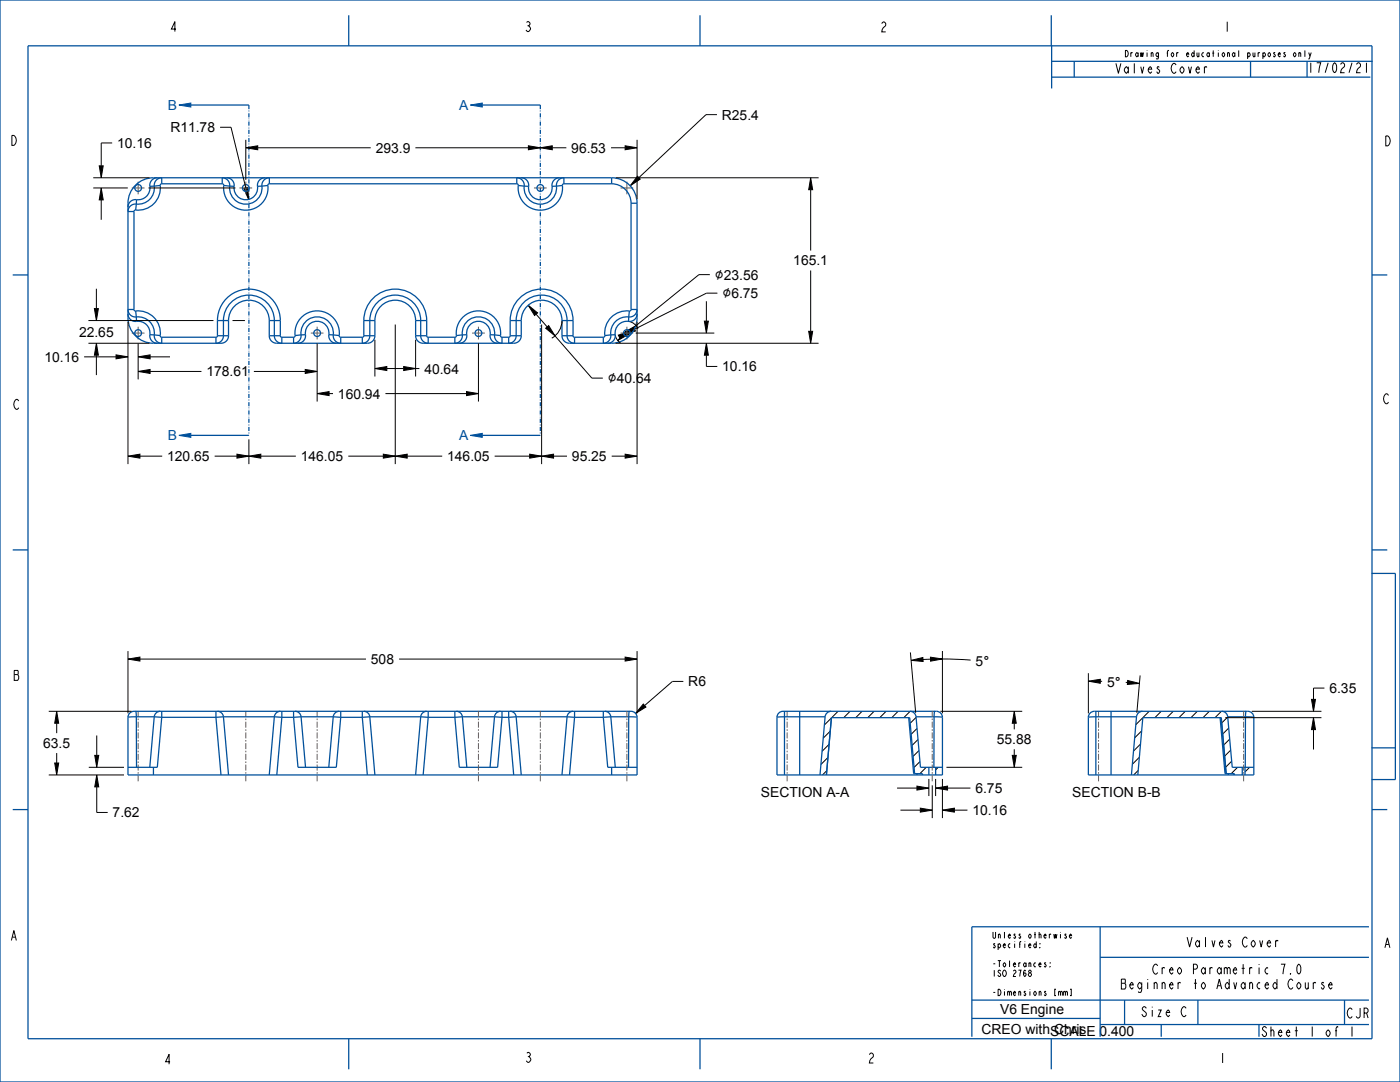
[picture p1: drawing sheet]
<svg xmlns="http://www.w3.org/2000/svg" width="559mm" height="432mm" viewBox="0 0 559 432" stroke-linecap="round" stroke-linejoin="round" font-family="sans-serif">
<path d="M187.7 41.9l4.8-.8v1.6z" fill="#00509b"/>
<path d="M187.7 41.9l4.8-.8v1.6z" fill="none" stroke="#00509b" stroke-width=".4"/>
<path d="M187.7 173.7l4.8-.7v1.5z" fill="#00509b"/>
<path d="M187.7 173.7l4.8-.7v1.5z" fill="none" stroke="#00509b" stroke-width=".4"/>
<path d="M71.4 41.9l4.8-.8v1.6z" fill="#00509b"/>
<path d="M71.4 41.9l4.8-.8v1.6z" fill="none" stroke="#00509b" stroke-width=".4"/>
<path d="M71.4 173.7l4.8-.7v1.5z" fill="#00509b"/>
<path d="M71.4 173.7l4.8-.7v1.5z" fill="none" stroke="#00509b" stroke-width=".4"/>
<g fill="none" stroke="#00509b" stroke-width=".51">
<path d="M0 0h558.8v431.8h-558.8zM11.2 18.3h536.4v396.2h-536.4zM139.2 6.1v12.2M279.4 6.1v12.2M419.6 6.1v12.2M419.8 18.2v17.1M419.8 30.8h127.2M419.8 24.5h128.1M428.8 24.5v6.3M499.1 24.5v6.3M76.2 41.9h23.1M192.5 41.9h23.2"/>
<path d="M54.5 79.7l-.1 1.7M54.5 79.7l-1.3 .1-1.1 .6-.7 1-.3 1.3M59.8 74.4a4.7 4.7 0 0 1-5.3 5.3M61.6 74.3l-1.8 .1M61.6 74.3a6.5 6.5 0 0 1-7.2 7.1M62.8 70.9l-1.3 .3-1 .8-.6 1.1-.1 1.3M64 74a8.9 8.9 0 0 1-9.9 9.8M64 74l-2.4 .3M64.6 73.3v-2.4l-.9 .2-1.7 1.3-.4 1.9M64.6 73.3l-.5 .2-.1 .5M64.6 73.3h24.1M88.7 73.3v-2.4l.9 .2 1.7 1.3 .4 1.9"/>
<path d="M88.7 73.3l.4 .2 .2 .5M89.3 74a8.9 8.9 0 0 0 8.8 9.9 8.9 8.9 0 0 0 8.8-9.9M89.3 74l2.4 .3M90.5 70.9l1.2 .3 1 .8 .6 1.1 .1 1.3M91.7 74.3l1.7 .1M91.7 74.3a6.5 6.5 0 0 0 6.4 7.2 6.5 6.5 0 0 0 6.4-7.2M93.4 74.4a4.7 4.7 0 0 0 4.7 5.3 4.7 4.7 0 0 0 4.7-5.3M104.5 74.3l-1.7 .1M105.8 70.9l-1.3 .3-1 .8-.6 1.1-.1 1.3M106.9 74l-2.4 .3M107.5 73.3v-2.4l-.9 .2-1.6 1.3-.5 1.9M107.5 73.3l-.4 .2-.2 .5"/>
<path d="M107.5 73.3h98.8M206.3 73.3l.4 .2 .2 .5M206.3 73.3v-2.4l.9 .2 1.6 1.3 .4 1.9M206.9 74a8.9 8.9 0 0 0 8.8 9.9 8.9 8.9 0 0 0 8.8-9.9M206.9 74l2.3 .3M208 70.9l1.3 .3 1 .8 .6 1.1 .1 1.3M209.2 74.3l1.8 .1M209.2 74.3a6.5 6.5 0 0 0 6.5 7.2 6.5 6.5 0 0 0 6.4-7.2M211 74.4a4.7 4.7 0 0 0 4.7 5.3 4.7 4.7 0 0 0 4.6-5.3M222.1 74.3l-1.8 .1M223.3 70.9l-1.2 .3-1 .8-.7 1.1-.1 1.3M224.5 74l-2.4 .3"/>
<path d="M225.1 73.3l-.5 .2-.1 .5M225.1 73.3v-2.4l-.9 .2-1.7 1.3-.4 1.9M225.1 73.3h19M244.1 70.9h-182.9a10.2 10.2 0 0 0-10.1 10.2v45.7a10.2 10.2 0 0 0 10.1 10.2h27a3 3 0 0 0 3-3M244.1 70.9a10.2 10.2 0 0 1 10.2 10.2M244.1 73.3a7.8 7.8 0 0 1 7.8 7.8M244.1 70.9v2.4M53.5 84.4v39.1M54.1 83.8l-.4 .2-.2 .4M54.4 81.4l-1.9 .5-1.3 1.6-.1 .9h2.4M54.4 81.4l-.3 2.4M251.9 81.1h2.4"/>
<path d="M251.9 81.1v42.4M254.3 81.1v45.7a10.2 10.2 0 0 1-10.2 10.2h-16.8a3 3 0 0 1-3-3M5.1 109.7h6.1M547.6 109.7h6.1M51.1 125.3l.3 1.2 .7 1 1.1 .7 1.3 .1M53.5 123.5l.2 .5 .4 .1M53.5 123.5h-2.4l.1 .9 1.3 1.7 1.9 .4M54.1 124.1a8.9 8.9 0 0 1 9.9 9.8M54.1 124.1l.3 2.4M54.4 126.5l.1 1.8M54.4 126.5a6.5 6.5 0 0 1 7.2 7.2M54.5 128.3a4.7 4.7 0 0 1 5.3 5.3"/>
<path d="M59.8 133.6l1.8 .1M59.8 133.6l.1 1.2 .6 1.2 1 .7 1.3 .3M61.6 133.7l.4 1.9 1.7 1.2 .9 .2v-2.4M61.6 133.7l2.4 .2M64 133.9l.1 .5 .5 .2M64.6 134.6h21.6M86.2 134.6v2.4a3 3 0 0 0 3-3 20.8 20.8 0 0 1 .7-9.7 10.2 10.2 0 0 1 11.3-6.4 10.2 10.2 0 0 1 8.3 10v6.1a3 3 0 0 0 3 3v-2.4M86.8 127.9a12.5 12.5 0 0 1 12.5-12.5 12.5 12.5 0 0 1 12.6 12.5M86.8 134l-.6 .6M86.8 127.9v6.1M86.8 134h4.4M86.8 127.9h4.4"/>
<path d="M91.2 127.9a8.1 8.1 0 0 1 8.1-8.1 8.1 8.1 0 0 1 8.2 8.1M91.2 127.9v6.1M107.5 134a3 3 0 0 0 3 3h36.1a3 3 0 0 0 3-3M107.5 127.9v6.1M107.5 134h4.4M107.5 127.9h4.4M111.9 134l.6 .6M111.9 127.9v6.1M112.5 134.6h4.7M117.8 133.9a8.9 8.9 0 0 1 8.8-9.8 8.9 8.9 0 0 1 8.8 9.8M117.8 133.9l-.2 .5-.4 .2M120.2 133.7a6.5 6.5 0 0 1 6.4-7.3 6.5 6.5 0 0 1 6.4 7.3"/>
<path d="M120.2 133.7l-.5 1.9-1.6 1.2-.9 .2v-2.4M120.2 133.7l-2.4 .2M121.9 133.6a4.7 4.7 0 0 1 4.7-5.4 4.7 4.7 0 0 1 4.7 5.4M121.9 133.6l-1.7 .1M121.9 133.6l-.1 1.2-.6 1.2-1 .7-1.3 .3M131.3 133.6l1.7 .1M131.3 133.6l.1 1.2 .6 1.2 1 .7 1.2 .3M133 133.7l.4 1.9 1.7 1.2 .9 .2v-2.4M133 133.7l2.4 .2M135.4 133.9l.1 .5 .5 .2M136 134.6h8.6M144.6 134.6v2.4a3 3 0 0 0 3-3 20.8 20.8 0 0 1 .7-9.7 10.2 10.2 0 0 1 11.3-6.4 10.2 10.2 0 0 1 8.3 10v6.1a3 3 0 0 0 3 3v-2.4"/>
<path d="M145.2 127.9a12.5 12.5 0 0 1 12.6-12.5 12.5 12.5 0 0 1 12.5 12.5M145.2 134l-.6 .6M145.2 134h4.4M145.2 127.9h4.4M145.2 127.9v6.1M149.6 127.9a8.1 8.1 0 0 1 8.2-8.1 8.1 8.1 0 0 1 8.1 8.1M149.6 127.9v6.1M165.9 134a3 3 0 0 0 3 3h36.1a3 3 0 0 0 3.1-3M165.9 134h4.4M165.9 127.9h4.4M165.9 127.9v6.1M170.3 134l.6 .6"/>
<path d="M170.3 127.9v6.1M170.9 134.6h10.7M182.2 133.9a8.9 8.9 0 0 1 8.8-9.8 8.9 8.9 0 0 1 8.8 9.8M182.2 133.9l-.2 .5-.4 .2M184.5 133.7a6.5 6.5 0 0 1 6.5-7.3 6.5 6.5 0 0 1 6.4 7.3M184.5 133.7l-.4 1.9-1.7 1.2-.8 .2v-2.4M184.5 133.7l-2.3 .2M186.3 133.6a4.7 4.7 0 0 1 4.7-5.4 4.7 4.7 0 0 1 4.6 5.4M186.3 133.6l-1.8 .1M186.3 133.6l-.1 1.2-.6 1.2-1 .7-1.3 .3M195.6 133.6l1.8 .1M195.6 133.6l.1 1.2 .6 1.2 1.1 .7 1.2 .3"/>
<path d="M197.4 133.7l.4 1.9 1.7 1.2 .9 .2v-2.4M197.4 133.7l2.4 .2M199.8 133.9l.1 .5 .5 .2M200.4 134.6h2.6M203 134.6v2.4a3 3 0 0 0 3-3 20.8 20.8 0 0 1 .7-9.7 10.2 10.2 0 0 1 11.3-6.4 10.2 10.2 0 0 1 8.3 10v6.1a3 3 0 0 0 3 3v-2.4M203.6 127.9a12.5 12.5 0 0 1 12.6-12.5 12.5 12.5 0 0 1 12.5 12.5M203.6 134l-.6 .6M203.6 134h4.5M203.6 127.9h4.5M203.6 127.9v6.1M208.1 127.9a8.1 8.1 0 0 1 8.1-8.1 8.1 8.1 0 0 1 8.1 8.1M208.1 127.9v6.1"/>
<path d="M224.3 134h4.4M224.3 127.9h4.4M224.3 127.9v6.1M228.7 134l.6 .6M228.7 127.9v6.1M229.3 134.6h11.5M241.4 133.9l-.1 .5-.5 .2M243.8 133.7l-.4 1.9-1.7 1.2-.9 .2v-2.4M243.8 133.7l-2.4 .2M245.6 133.6l-1.8 .1M245.6 133.6l-.1 1.2-.7 1.2-1 .7-1.2 .3M250.9 128.3a4.7 4.7 0 0 0-5.3 5.3"/>
<path d="M250.9 126.5v1.8M250.9 126.5a6.5 6.5 0 0 0-7.1 7.2M251.2 124.1a8.9 8.9 0 0 0-9.8 9.8M251.2 124.1l-.3 2.4M251.9 123.5l-.2 .5-.5 .1M251.9 123.5h2.4l-.2 .9-1.2 1.7-2 .4M254.3 125.3l-.3 1.2-.7 1-1.2 .7-1.2 .1M76.2 173.7h23.1M192.5 173.7h23.2M5.1 219.5h6.1M547.6 219.5h6.1M547.5 228.8h9.4v82.3h-9.4"/>
<path d="M51.1 286.3l.2-1.1 .7-.8 1.5-.5h198.4l1.5 .5 .6 .8 .3 1.1M51.1 286.3v23h203.2v-23M54.1 283.9l.3 2.2M54.4 286.1l-3.3 .2M54.4 286.1l.1 20.1M54.4 286.1h7.2M61.6 286.1l-1.8 20.1M61.6 286.1l3 .2M64 283.9l-1.7 .6-.7 1.6M64.6 286.3l-1.8 19.9h-11.7M64.6 283.9v2.4M64.6 286.3h21.6"/>
<path d="M86.2 283.9v2.4M86.2 286.3l2 23M86.8 283.9l1.6 .6 .8 1.6M89.2 286.1l2 23.2M89.2 286.1h20.3M89.2 286.1l-3 .2M109.5 286.1l-2 23.2M109.5 286.1l3 .2M111.9 283.9l-1.6 .6-.8 1.6M112.5 283.9v2.4M112.5 286.3l-2 23M112.5 286.3h4.7"/>
<path d="M117.2 286.3l1.7 19.9h15.3l1.8-19.9M117.2 283.9v2.4M117.8 283.9l1.6 .6 .8 1.6M120.2 286.1l1.8 20.1M120.2 286.1l-3 .2M120.2 286.1h12.8M133 286.1l-1.8 20.1M133 286.1l3 .2M135.4 283.9l-1.6 .6-.8 1.6M136 283.9v2.4M136 286.3h8.6M144.6 283.9v2.4"/>
<path d="M144.6 286.3l2 23M145.2 283.9l1.6 .6 .8 1.6M147.6 286.1l2 23.2M147.6 286.1l-3 .2M147.6 286.1h20.3M167.9 286.1l-2 23.2M167.9 286.1l3 .2M170.3 283.9l-1.6 .6-.8 1.6M170.9 283.9v2.4M170.9 286.3h10.7M170.9 286.3l-2 23M181.6 286.3l1.7 19.9h15.3l1.8-19.9"/>
<path d="M181.6 283.9v2.4M182.2 283.9l1.6 .6 .8 1.6M184.6 286.1l1.7 20.1M184.6 286.1l-3 .2M184.6 286.1h12.8M197.4 286.1l3 .2M197.4 286.1l-1.8 20.1M199.8 283.9l-1.6 .6-.8 1.6M200.4 283.9v2.4M200.4 286.3h2.6M203 283.9v2.4M203 286.3l2 23"/>
<path d="M203.6 283.9l1.7 .6 .7 1.6M206 286.1l-3 .2M206 286.1h20.3M206 286.1l2.1 23.2M226.3 286.1l3 .2M226.3 286.1l-2 23.2M228.7 283.9l-1.6 .6-.8 1.6M229.3 283.9v2.4M229.3 286.3h11.5M229.3 286.3l-2 23M240.8 286.3l1.8 19.9h11.7M240.8 283.9v2.4"/>
<path d="M241.4 283.9l1.6 .6 .8 1.6M243.8 286.1l1.8 20.1M243.8 286.1l-3 .2M243.8 286.1h7.1M250.9 286.1l3.4 .2M250.9 286.1v20.1M251.2 283.9l-.3 2.2M310.1 286.3l.3-1.1 .6-.8 1.5-.5h61.3l1 .2 .8 .7 .6 1.5M310.1 286.3v23h66.1v-23M313.1 283.9v25.4M319.2 283.9v25.4M329.3 286.1l-19.2 .2"/>
<path d="M329.3 286.1l-2 23.2M331.7 283.9l-1.6 .6-.8 1.6M331.9 286.4l-2 22.9zM331.9 286.4h31.2l2 22.4M362.7 286.4l2 22.4h3.5v.5M363.2 283.9l1.7 .6 .7 1.6M365.6 286.1l1.8 20.1h8.8M365.6 286.1h7.2M372.8 286.1l3.4 .2M372.8 286.1v20.1M373.1 283.9l-.3 2.2M434.4 286.3l.3-1.1 .6-.8 1.5-.5h61.3l1.5 .5 .6 .8 .3 1.1"/>
<path d="M434.4 286.3v23h66.1v-23M437.4 283.9v25.4M443.5 283.9v25.4M453.6 286.1l-19.2 .2M453.6 286.1l-2 23.2M456 283.9l-1.6 .6-.8 1.6M487 286.4l2 22.4h3.7v.5M487.4 286.4l1.9 22.4M487.6 283.9l1.6 .6 .8 1.6M490 286.1l1.8 20.1h8.7M490 286.1h7.1M497.1 286.1l3.4 .2"/>
<path d="M497.1 286.1l-.1 20.1M497.4 283.9l-.3 2.2M547.5 298.4h9.4M61.2 306.2v3.1M244.1 306.2v3.1M366 308.8v.5M370.8 306.2v3.1M373.5 306.2v3.1M489.5 308.8l-2-22.4h-31.4l-2 22.9M490.3 308.8v.5M492.5 308.8v.5M495.8 306.2v3.1"/>
<path d="M496.9 306.2v3.1M5.1 323.1h6.1M547.6 323.1h6.1M439.1 369.9v43.8M546.4 369.9h-158.5v43.8M387.9 399.1h158.5M439.1 382h107.3M448.9 399.1v9.8M478.1 399.1v9.8M536.7 399.1v9.8M139.2 414.5v12.2M279.4 414.5v12.2"/>
<path d="M387.9 406.4h51.2M419.6 414.5v12.2M439.1 408.9h107.3M463.5 408.9v4.8"/>
<circle cx="55.1" cy="75" r="1.35"/>
<circle cx="98.1" cy="75" r="1.35"/>
<circle cx="215.7" cy="75" r="1.35"/>
<circle cx="55.1" cy="132.9" r="1.35"/>
<circle cx="126.6" cy="132.9" r="1.35"/>
<circle cx="191" cy="132.9" r="1.35"/>
<circle cx="250.2" cy="132.9" r="1.35"/>
</g>
<path d="M99.3 41.9v131.8M215.7 41.9v131.8" fill="none" stroke="#00509b" stroke-width=".51" stroke-dasharray="1.6 .5 .2 .3 .2 .5" stroke-linecap="butt"/>
<g fill="none" stroke="#000" stroke-width=".4">
<path d="M523.4 21l-.5 1.5M44.8 57.1h-4.4v9.1M87.8 50.8h4.4l5.9 24.2M98.1 59l4.8-.8v1.6zM98.1 55.8v16M102.9 59h45.1M165.8 59h49.9M210.9 58.2l4.8 .8-4.8 .8zM215.7 59l4.7-.8v1.6zM220.4 59h5.7M243.9 59h5.6M249.5 58.2l4.8 .8-4.8 .8z"/>
<path d="M254.3 55.8v23.7M286.2 45.8h-4.4l-26.8 25.1M37.2 75h13.8M37.2 70.9h22.5M39.6 66.2h1.6l-.8 4.7zM40.4 75l.8 4.8h-1.6zM40.4 79.8v7.9M59.3 75h34.7M97.3 75.1l1.6-.3 .3 4.8zM245.7 70.9h81M254.5 70.3l1 1.2-4 2.7zM323.6 70.9l.8 4.8h-1.6z"/>
<path d="M323.6 75.7v24.3M38.5 115.2v8M283.3 109.6h-4.3l-25.1 20.4M286.3 117h-4.3l-28.7 14.4M323.6 107.9v24.3M35.3 137h24.4M35.3 127.9h49.9M37.7 123.2h1.6l-.8 4.7zM38.5 137l.8 4.7h-1.6zM51.1 128.4v56.8M55.1 137v14.4M92.8 127.9h5"/>
<path d="M126.6 137v23.3M149.6 135.6v14.7M157.8 129.5v55.7M165.9 135.6v14.7M191 137v23.3M210.8 121.8l3.8 3.1-1.2 1zM214 125.4l4.4 5.1M216.2 129.5v55.7M217.8 131l1.2-1.1 2.5 4.1zM221.5 134l14.7 16.9h4.4M224.3 127.9a8.1 8.1 0 0 1-4 7.1M245.6 133.6l.5 1.6 1.6 1.7"/>
<path d="M245.7 137h81M246.8 133.7l4.6-1.4-3.9 2.9zM249 133.5l3.9-2.8 .7 1.4zM249.7 132.3l4.2-2.3-3.2 3.6zM249.8 132.3l1 1.2-4.2 2.4zM250.9 128.3l2 .7 1 1 .7 1.3M253.7 132.9h31.4M254.3 128.4v56.8M281.1 128.2h1.6l-.8 4.7zM281.9 137l.8 4.7h-1.6zM281.9 120.2v8M322.8 132.2h1.6l-.8 4.8z"/>
<path d="M33.6 142.4h12.7M38.5 141.7v8M46.3 141.6l4.8 .8-4.8 .8zM55.1 142.4l4.8-.8v1.6zM55.1 148.2l4.8-.8v1.6zM59.9 148.2h20.5M59.9 142.4h7.9M101.3 148.2h20.5M121.8 147.4l4.8 .8-4.8 .8zM126.6 157.1l4.8-.8v1.6zM131.4 157.1h1.5M149.6 147.1l4.8-.8v1.6z"/>
<path d="M153.8 157.1h32.4M154.4 147.1h6.7M161.1 146.3l4.8 .8-4.8 .8zM165.9 147.1h1.5M186.2 156.3l4.8 .8-4.8 .8zM281.9 141.7v4.5h4.4M99.3 175.3v9.9M51.1 182l4.7-.8v1.6zM55.8 182h9M85.7 182h13.6M94.6 181.2l4.7 .8-4.7 .8zM99.3 182l4.8-.8v1.6z"/>
<path d="M104.1 182h14M139 182h18.8M153 181.2l4.8 .8-4.8 .8zM157.8 182l4.7-.8v1.6zM162.5 182h14M197.4 182h18.8M211.4 181.2l4.8 .8-4.8 .8zM216.2 182l4.7-.8v1.6zM220.9 182h5.4M244.2 182h5.3M249.5 181.2l4.8 .8-4.8 .8zM51.1 259.8v24.9"/>
<path d="M254.3 259.8v24.9M376.2 259.8v24.9M51.1 263l4.7-.8v1.6zM55.8 263h90.3M159.3 263h90.2M249.5 262.2l4.8 .8-4.8 .8zM272.8 271.9h-4.4l-11.1 9.7M363.4 260.4l2.1 24.1M363.7 263.5l4.6-1.1 .2 1.6zM371.4 262.3l4.8 .7-4.8 .9zM371.4 263.1l-3 .1M376.2 263l11.2 .4"/>
<path d="M434.4 271.8l4.8-.7v1.6zM434.4 268.7v16M439.2 271.9h.7M449.3 272.3l.7 .1M450.1 271.6l4.7 1.1-4.8 .5zM455.1 269.6l-1.3 14.9M523.5 279.1h1.6l-.8 4.8zM528.6 274.6h-4.3v4.5M19.5 283.9h33.1M22.6 283.9l.8 4.7h-1.6zM22.6 288.6v4M38.6 293.5v8"/>
<path d="M256.8 281l1 1.2-4.1 2.5zM330.9 297l-2.8 2.8M331.4 291.8l-2.8 2.8M331.8 286.5l-2.8 2.8M334.5 283.9l-2.5 2.5M339.3 283.9l-2.5 2.5M344.1 283.9l-2.5 2.5M348.9 283.9l-2.5 2.5M353.7 283.9l-2.6 2.5M358.5 283.9l-2.6 2.5M363.3 283.9l-2.6 2.5M365.6 286.3l-2.3 2.3"/>
<path d="M366 290.7l-2.3 2.3M366.4 295.1l-2.3 2.4M366.8 299.5l-2.3 2.4M375.4 283.9h32.6M404.8 283.9l.8 4.7h-1.6zM404.8 288.6v2.5M404.8 299v2.5M455.2 296.9l-2.8 2.8M455.7 291.7l-2.8 2.8M458.7 283.9l-5.3 5.3M463.5 283.9l-2.5 2.5M468.3 283.9l-2.5 2.5"/>
<path d="M473.1 283.9l-2.5 2.5M477.9 283.9l-2.5 2.5M482.7 283.9l-2.5 2.5M487.5 283.9l-2.5 2.5M489.1 286.4h38.3M490 286.1l-2.3 2.4M490.4 290.5l-2.3 2.4M490.8 295l-2.4 2.3M491.2 299.4l-2.4 2.3M499.6 283.9h27.8M524.3 286.4l.8 4.8h-1.6zM524.3 291.2v7.9"/>
<path d="M19.5 309.3h30M21.8 304.5h1.6l-.8 4.8zM22.6 300.5v4M35.4 306.2h14.1M37.8 301.5h1.6l-.8 4.7zM38.6 309.3l.8 4.7h-1.6zM38.6 314v10.2h4.4M330 307.6l-1.7 1.7M330.5 302.3l-2.8 2.8M358.1 314.5h7.9M366 313.7l4.8 .8-4.8 .8zM367.2 303.9l-2.4 2.4"/>
<path d="M369.7 306.2l-2.5 2.6M370.8 310.9v6.8M372.1 313.4v13.1M373.5 314.5l4.7-.8v1.6zM373.5 310.9v6.8M374.5 306.2l-1 1.1M376.2 310.9v15.6M377.8 306.2h30.2M378.2 314.5h9.1M404 301.5h1.6l-.8 4.7zM454.3 307.5l-1.8 1.8M454.8 302.2l-2.8 2.8"/>
<path d="M491.6 303.8l-2.4 2.4M494 306.2l-2.6 2.6M495.8 309.1l-.1 .2M498.8 306.2l-1.9 1.8M359.4 323.3h7.9M367.3 322.5l4.8 .8-4.8 .8zM376.2 323.3l4.7-.8v1.6zM380.9 323.3h5.3"/>
</g>
<g fill="#000">
<path d="M98.1 59l4.8-.8v1.6zM210.9 58.2l4.8 .8-4.8 .8zM215.7 59l4.7-.8v1.6zM249.5 58.2l4.8 .8-4.8 .8zM40.4 75l.8 4.8h-1.6zM39.6 66.2h1.6l-.8 4.7zM97.3 75.1l1.6-.3 .3 4.8zM254.5 70.3l1 1.2-4 2.7zM323.6 70.9l.8 4.8h-1.6zM38.5 137l.8 4.7h-1.6zM37.7 123.2h1.6l-.8 4.7zM210.8 121.8l3.8 3.1-1.2 1z"/>
<path d="M217.8 131l1.2-1.1 2.5 4.1zM249.8 132.3l1 1.2-4.2 2.4zM249 133.5l3.9-2.8 .7 1.4zM246.8 133.7l4.6-1.4-3.9 2.9zM249.7 132.3l4.2-2.3-3.2 3.6zM281.1 128.2h1.6l-.8 4.7zM281.9 137l.8 4.7h-1.6zM322.8 132.2h1.6l-.8 4.8zM46.3 141.6l4.8 .8-4.8 .8zM55.1 142.4l4.8-.8v1.6zM55.1 148.2l4.8-.8v1.6zM121.8 147.4l4.8 .8-4.8 .8z"/>
<path d="M126.6 157.1l4.8-.8v1.6zM149.6 147.1l4.8-.8v1.6zM161.1 146.3l4.8 .8-4.8 .8zM186.2 156.3l4.8 .8-4.8 .8zM51.1 182l4.7-.8v1.6zM99.3 182l4.8-.8v1.6zM94.6 181.2l4.7 .8-4.7 .8zM157.8 182l4.7-.8v1.6zM153 181.2l4.8 .8-4.8 .8zM216.2 182l4.7-.8v1.6zM211.4 181.2l4.8 .8-4.8 .8zM249.5 181.2l4.8 .8-4.8 .8z"/>
<path d="M51.1 263l4.7-.8v1.6zM249.5 262.2l4.8 .8-4.8 .8zM363.7 263.5l4.6-1.1 .2 1.6zM371.4 262.3l4.8 .7-4.8 .9zM434.4 271.8l4.8-.7v1.6zM450.1 271.6l4.7 1.1-4.8 .5zM22.6 283.9l.8 4.7h-1.6zM256.8 281l1 1.2-4.1 2.5zM404.8 283.9l.8 4.7h-1.6zM524.3 286.4l.8 4.8h-1.6zM523.5 279.1h1.6l-.8 4.8zM21.8 304.5h1.6l-.8 4.8z"/>
<path d="M37.8 301.5h1.6l-.8 4.7zM38.6 309.3l.8 4.7h-1.6zM366 313.7l4.8 .8-4.8 .8zM373.5 314.5l4.7-.8v1.6zM404 301.5h1.6l-.8 4.7zM367.3 322.5l4.8 .8-4.8 .8zM376.2 323.3l4.7-.8v1.6z"/>
</g>
<g fill="none" stroke="#785055" stroke-width=".4">
<path d="M52.6 75h5.1M55.1 72.5v5.1M95.6 75h5M98.1 72.5v5.1M213.1 75h5.1M247.7 75h5.1M250.2 72.5v5.1M52.6 132.9h5.1M55.1 130.4v5.1M124 132.9h5.1M126.6 130.4v5.1M188.4 132.9h5.1"/>
<path d="M191 130.4v5.1M247.7 132.9h5.1M250.2 130.4v5.1M55.1 283.7v2.4M55.1 286.8v.6M55.1 288v2.4M55.1 291v.7M55.1 292.3v2.4M55.1 295.3v.6M55.1 296.6v2.4M55.1 299.6v.6M98.1 283.7v2.4"/>
<path d="M98.1 286.8v.6M98.1 288v2.4M98.1 291v.7M98.1 292.3v2.4M98.1 295.3v.6M98.1 296.6v2.4M98.1 299.6v.6M126.6 283.7v2.4M126.6 286.8v.6M126.6 288v2.4M126.6 291v.7M126.6 292.3v2.4"/>
<path d="M126.6 295.3v.6M126.6 296.6v2.4M126.6 299.6v.6M191 283.7v2.4M191 286.8v.6M191 288v2.4M191 291v.7M191 292.3v2.4M191 295.3v.6M191 296.6v2.4M191 299.6v.6M215.7 283.7v2.4"/>
<path d="M215.7 286.8v.6M215.7 288v2.4M215.7 291v.7M215.7 292.3v2.4M215.7 295.3v.6M215.7 296.6v2.4M215.7 299.6v.6M250.2 283.7v2.4M250.2 286.8v.6M250.2 288v2.4M250.2 291v.7M250.2 292.3v2.4"/>
<path d="M250.2 295.3v.6M250.2 296.6v2.4M250.2 299.6v.6M314.2 283.7v2.4M314.2 286.8v.6M314.2 288v2.4M314.2 291v.7M314.2 292.3v2.4M314.2 295.3v.6M314.2 296.6v2.4M314.2 299.6v.6M372.1 283.7v2.4"/>
<path d="M372.1 286.8v.6M372.1 288v2.4M372.1 291v.7M372.1 292.3v2.4M372.1 295.3v.6M372.1 296.6v2.4M372.1 299.6v.6M438.5 283.7v2.4M438.5 286.8v.6M438.5 288v2.4M438.5 291v.7M438.5 292.3v2.4"/>
<path d="M438.5 295.3v.6M438.5 296.6v2.4M438.5 299.6v.6M496.4 283.7v2.4M496.4 286.8v.6M496.4 288v2.4M496.4 291v.7M496.4 292.3v2.4M496.4 295.3v.6M496.4 296.6v2.4M496.4 299.6v.6M55.1 300.8v2.4"/>
<path d="M55.1 303.9v.6M55.1 305.1v2.4M55.1 308.2v.6M55.1 309.4v2.4M98.1 300.8v2.4M98.1 303.9v.6M98.1 305.1v2.4M98.1 308.2v.6M98.1 309.4v2.4M126.6 300.8v2.4M126.6 303.9v.6M126.6 305.1v2.4"/>
<path d="M126.6 308.2v.6M126.6 309.4v2.4M191 300.8v2.4M191 303.9v.6M191 305.1v2.4M191 308.2v.6M191 309.4v2.4M215.7 300.8v2.4M215.7 303.9v.6M215.7 305.1v2.4M215.7 308.2v.6M215.7 309.4v2.4"/>
<path d="M250.2 300.8v2.4M250.2 303.9v.6M250.2 305.1v2.4M250.2 308.2v.6M250.2 309.4v2.4M314.2 300.8v2.4M314.2 303.9v.6M314.2 305.1v2.4M314.2 308.2v.6M314.2 309.4v2.4M372.1 300.8v2.4M372.1 303.9v.6"/>
<path d="M372.1 305.1v2.4M372.1 308.2v.6M372.1 309.4v2.4M438.5 300.8v2.4M438.5 303.9v.6M438.5 305.1v2.4M438.5 308.2v.6M438.5 309.4v2.4M496.4 300.8v2.4M496.4 303.9v.6M496.4 305.1v2.4M496.4 308.2v.6"/>
<path d="M496.4 309.4v2.4"/>
</g>
<g font-size="6">
<text x="285.3" y="111.6">⌀23.56</text>
<text x="288.3" y="119">⌀6.75</text>
<text x="242.6" y="152.9">⌀40.64</text>
</g>
<g font-size="5.5" fill="#00509b">
<text x="66.9" y="43.9">B</text>
<text x="183.3" y="43.9">A</text>
<text x="66.9" y="175.7">B</text>
<text x="183.3" y="175.7">A</text>
</g>
<g font-size="5.5">
<text x="288.1" y="47.7">R25.4</text>
<text x="68" y="52.8">R11.78</text>
<text x="46.8" y="59">10.16</text>
<text x="150" y="61">293.9</text>
<text x="228" y="61">96.53</text>
<text x="316.6" y="106">165.1</text>
<text x="31.5" y="134.4">22.65</text>
<text x="17.7" y="144.4">10.16</text>
<text x="169.4" y="149.1">40.64</text>
<text x="288.3" y="148.2">10.16</text>
<text x="82.4" y="150.2">178.61</text>
<text x="134.9" y="159.1">160.94</text>
<text x="66.7" y="184">120.65</text>
<text x="120.1" y="184">146.05</text>
<text x="178.5" y="184">146.05</text>
<text x="228.3" y="184">95.25</text>
<text x="148.1" y="265">508</text>
<text x="389.4" y="265.9">5°</text>
<text x="274.7" y="273.9">R6</text>
<text x="441.9" y="274">5°</text>
<text x="530.6" y="276.6">6.35</text>
<text x="17.2" y="298.5">63.5</text>
<text x="397.9" y="297">55.88</text>
<text x="389.3" y="316.5">6.75</text>
<text x="303.7" y="318">SECTION A-A</text>
<text x="428" y="318">SECTION B-B</text>
<text x="45" y="326.2">7.62</text>
<text x="388.1" y="325.3">10.16</text>
<text x="399.2" y="404.6">V6 Engine</text>
<text x="391.8" y="412.6">CREO with Chris</text>
<text x="419.2" y="413.4">SCALE 0.400</text>
</g>
<g font-size="5.2">
<text x="67.6" y="12.6">4</text>
<text x="209.2" y="12.6">3</text>
<text x="351.1" y="12.7">2</text>
<text x="488.2" y="12.6">1</text>
<text x="444.8" y="29.3">Valves Cover</text>
<text x="3.9" y="58">D</text>
<text x="552.3" y="58.2">D</text>
<text x="551.8" y="161.1">C</text>
<text x="5.1" y="163.4">C</text>
<text x="5.1" y="271.5">B</text>
<text x="3.9" y="375.3">A</text>
<text x="473.2" y="378">Valves Cover</text>
<text x="552.2" y="378.2">A</text>
<text x="460.4" y="388.8">Creo Parametric 7.0</text>
<text x="448.1" y="394.7">Beginner to Advanced Course</text>
<text x="455.2" y="405.7">Size C</text>
<text x="537.3" y="406.3">CJR</text>
<text x="65.3" y="424.7">4</text>
<text x="209.3" y="424">3</text>
<text x="346.2" y="424.2">2</text>
<text x="486.4" y="424.2">1</text>
</g>
<g font-size="5.2" fill="#00509b">
<text x="521.6" y="29">17/02/21</text>
<text x="503.1" y="413.7">Sheet 1 of 1</text>
</g>
<g font-size="3.3">
<text x="448.7" y="22.7">Drawing for educational purposes only</text>
<text x="395.8" y="374.5">Unless otherwise</text>
<text x="395.8" y="378.3">specified:</text>
<text x="395.8" y="385.9">-Tolerances:</text>
<text x="395.8" y="389.7">ISO 2768</text>
<text x="395.8" y="397.3">-Dimensions [mm]</text>
</g>
</svg>
